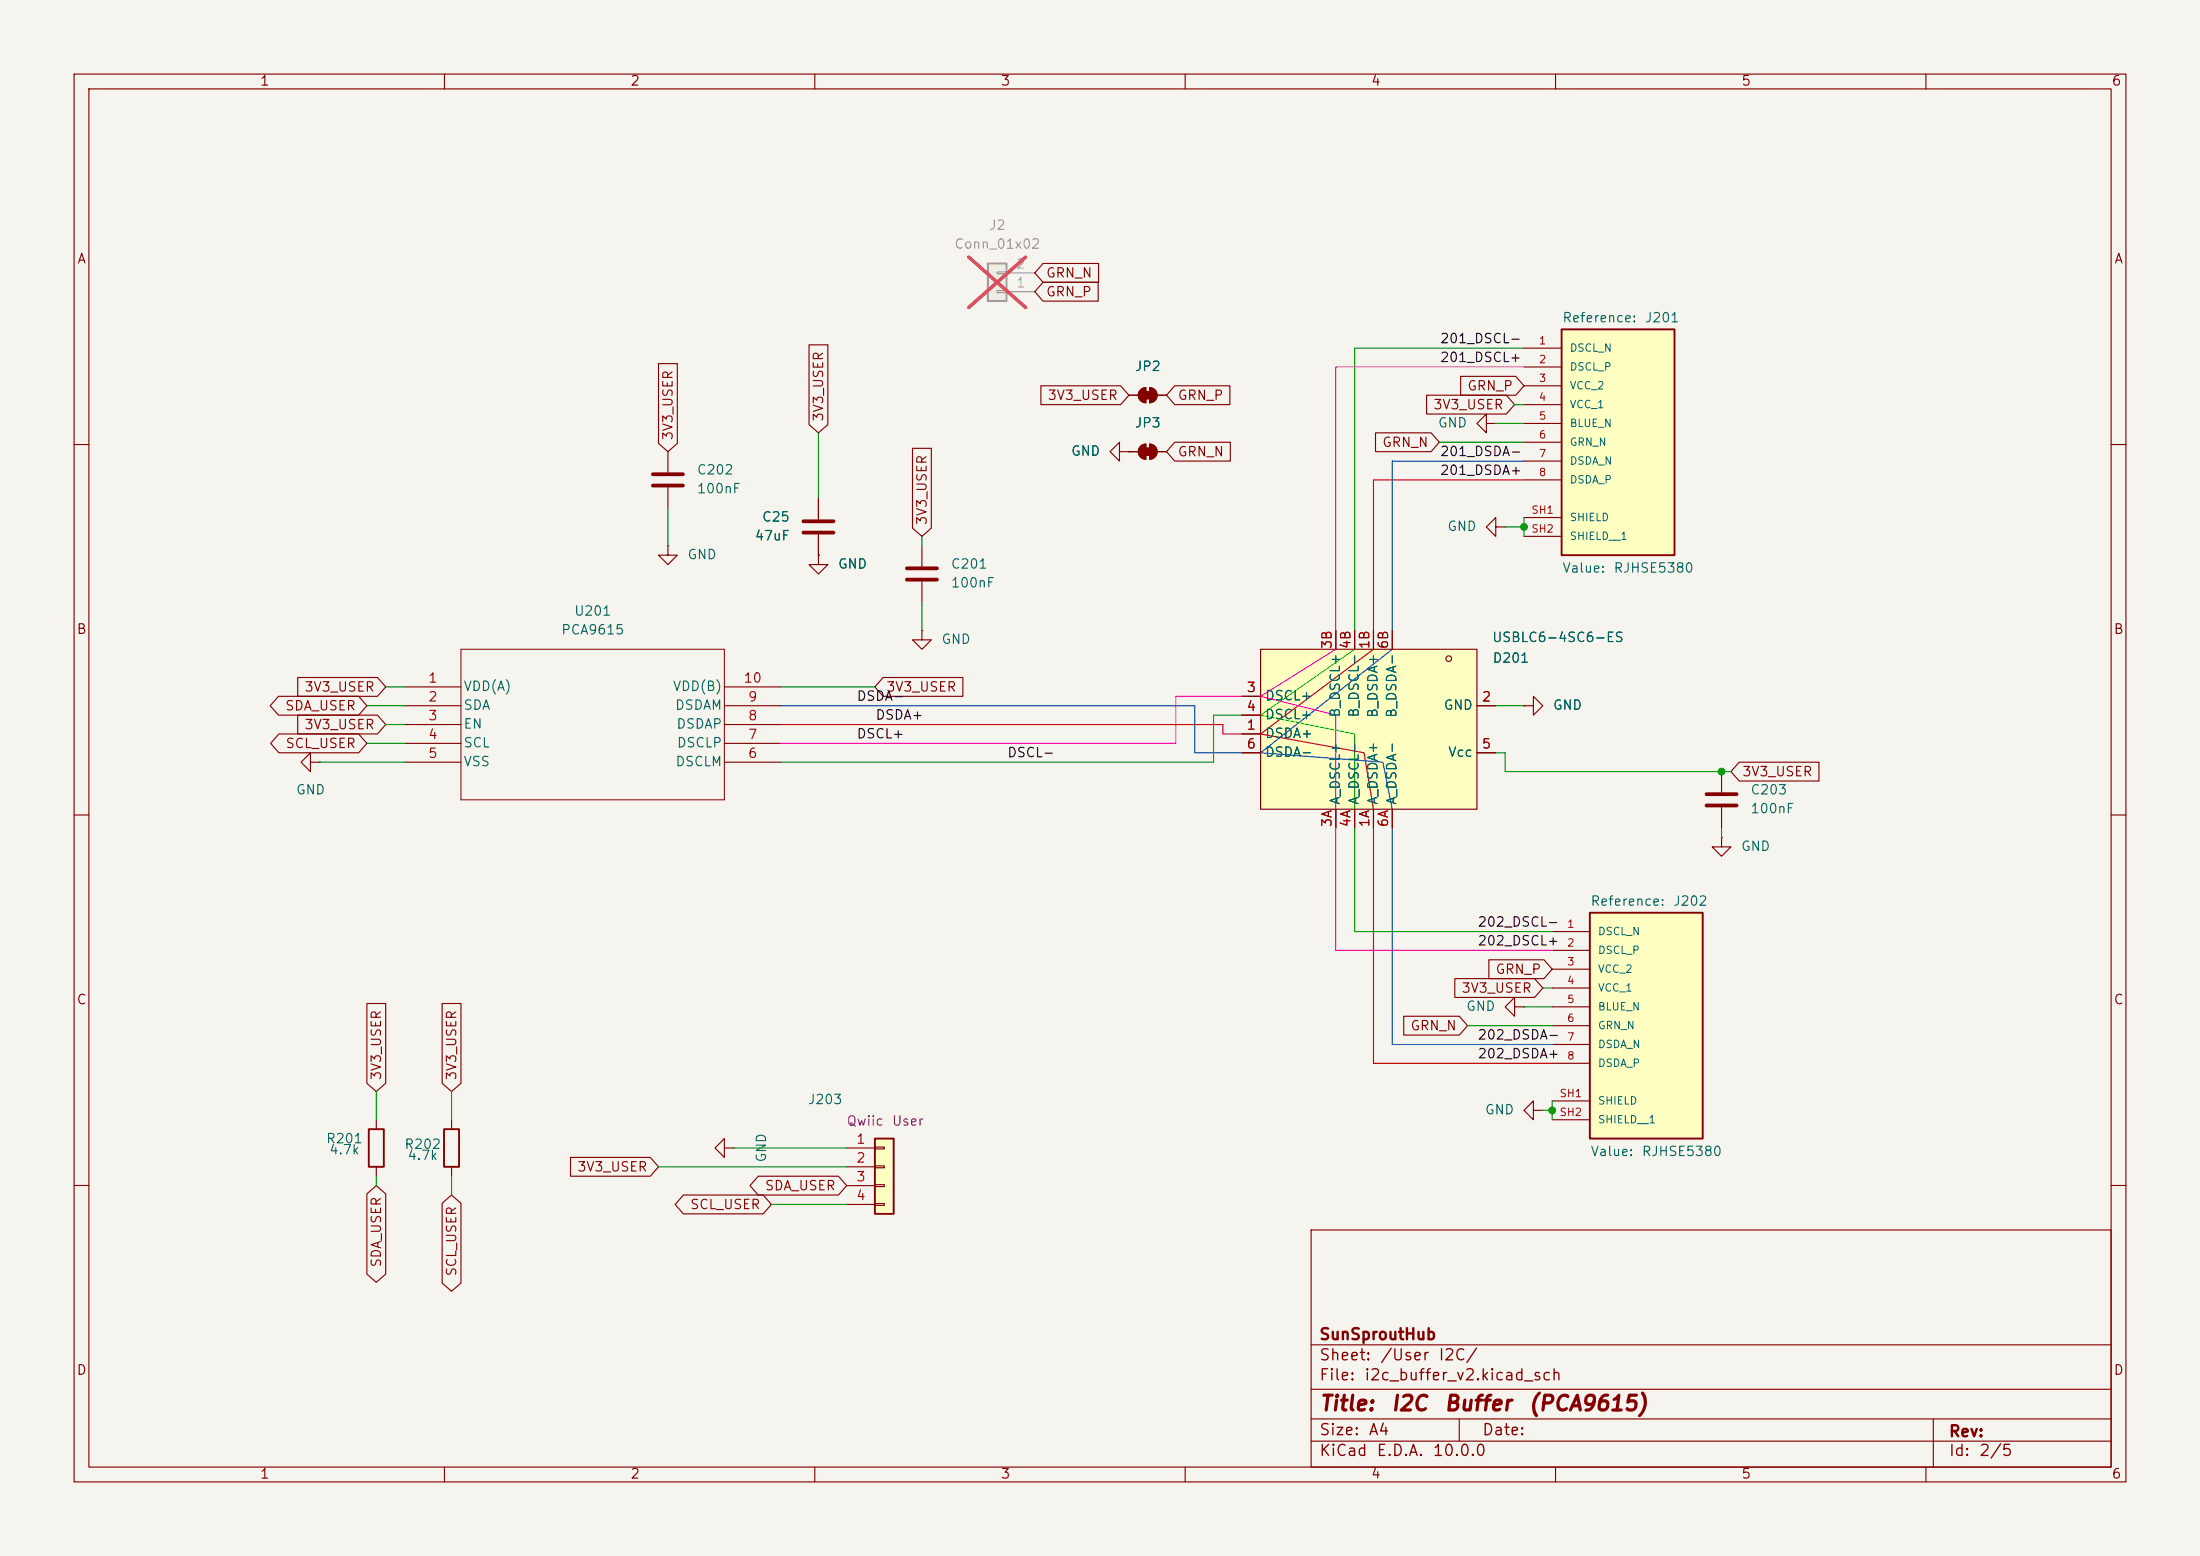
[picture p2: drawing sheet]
<svg xmlns="http://www.w3.org/2000/svg" width="297mm" height="210mm" viewBox="0 0 297 210" stroke-linecap="round" stroke-linejoin="round" font-family="sans-serif">
<path d="M0 0h297v210h-297z" fill="#f5f4ef" stroke="#f5f4ef" stroke-width=".14"/>
<g fill="none" stroke="#840000" stroke-width=".15">
<path d="M10 10h277v190h-277zM12 12h273v186h-273zM60 10v2M110 10v2M160 10v2M210 10v2M260 10v2M10 60h2M110.5 74.9v1.3h1.3l-1.3 1.3-1.3-1.3h1.3M110.5 74.9h.1M124.5 73.7v2.8M124.5 78.5v2.8"/>
<path d="M201.9 71.1v-1.2l-1.2 1.2 1.2 1.3v-1.3h1.3M203.2 71.1h.1M285 60h2M124.5 85.1v1.3h1.2l-1.2 1.2-1.3-1.2h1.3M124.5 85.1h.1M10 110h2M285 110h2M10 160h2M177 166h108v32h-108zM285 160h2M60 198v2M110 198v2"/>
<path d="M160 198v2M177 194.5h108M177 191.5h108M177 187.5h108M177 181.5h108M197 191.5v3M210 198v2M260 198v2M261 191.5v6.5"/>
</g>
<path d="M122.4 76.7h4.1M122.4 78.2h4.1" fill="none" stroke="#840000" stroke-width=".51"/>
<path d="M133.3 35.6h2.6v5h-2.6z" fill="#ebeae8"/>
<path d="M133.3 35.6h2.6v5h-2.6z" fill="none" stroke="#9c9b98" stroke-width=".25"/>
<path d="M134.6 39.2h1.3v.3h-1.3zM134.6 36.7h1.3v.3h-1.3zM135.9 39.4h3.8M135.9 36.8h3.8" fill="none" stroke="#9c9b98" stroke-width=".15"/>
<path d="M130.8 34.7l7.7 6.8M138.5 34.7l-7.7 6.8" fill="none" stroke="#e12e31" stroke-width=".46"/>
<path d="M62.2 87.6h35.6v20.4h-35.6z" fill="none" stroke="#840000" stroke-width=".14"/>
<g fill="none" stroke="#840000" stroke-width=".15">
<path d="M90.2 73.7v1.2h1.2l-1.2 1.3-1.3-1.3h1.3M90.2 73.7h.1M90.2 61v2.8M90.2 65.8v2.8M110.5 67.3v2.8M110.5 72.1v2.8M54.6 92.7h7.6M54.6 95.3h7.6M54.6 97.8h7.6M97.8 92.7h7.6M97.8 95.3h7.6M97.8 97.8h7.6"/>
<path d="M205.7 95.3h1.3v-1.3l1.3 1.3-1.3 1.2v-1.2M205.7 95.3h.1M54.6 100.3h7.6M54.6 102.9h7.6M97.8 100.3h7.6M97.8 102.9h7.6"/>
</g>
<path d="M88.1 64h4.1M88.1 65.5h4.1M108.5 70.4h4M108.5 71.9h4" fill="none" stroke="#840000" stroke-width=".51"/>
<path d="M170.2 87.6h29.2v21.6h-29.2z" fill="#ffffc2"/>
<g fill="none" stroke="#840000" stroke-width=".15">
<path d="M167.6 99.1h2.6M167.6 94h2.6M167.6 96.5h2.6M170.2 87.6h29.2v21.6h-29.2zM180.3 85.1v2.5M182.9 85.1v2.5M185.4 85.1v2.5M188 85.1v2.5M199.4 95.3h2.5M167.6 101.6h2.6M180.3 109.2v2.6M182.9 109.2v2.6"/>
<path d="M185.4 109.2v2.6M188 109.2v2.6M199.4 101.6h2.5"/>
<circle cx="195.6" cy="88.9" r=".38"/>
</g>
<path d="M180.3 87.6l-10.1 6.4 10.1 2.5v12.7" fill="none" stroke="#ff00e4" stroke-width=".15"/>
<path d="M185.4 87.6l-15.2 11.5 13.9 2.5 1.3 7.6" fill="none" stroke="#ff0013" stroke-width=".15"/>
<path d="M188 87.6l-17.8 14 16.5 1.3 1.3 6.3" fill="none" stroke="#2100ff" stroke-width=".15"/>
<path d="M182.9 87.6l-12.7 8.9 12.7 2.6v10.1" fill="none" stroke="#0aff13" stroke-width=".15"/>
<path d="M210.8 44.5h15.3v30.4h-15.3z" fill="#ffffc2"/>
<path d="M210.8 44.5h15.3v30.4h-15.3z" fill="none" stroke="#840000" stroke-width=".25"/>
<g fill="none" stroke="#840000" stroke-width=".15">
<path d="M152.4 53.3h1.3M154 52.6l.3-.2 .4-.1v2.1a1.02 1.02 0 0 1-.9-.7 1.02 1.02 0 0 1 .2-1.1zM155.2 59.9a1.02 1.02 0 0 1 1 1.1 1.02 1.02 0 0 1-1 1zM155.2 52.3a1.02 1.02 0 0 1 1 1 1.02 1.02 0 0 1-1 1.1zM156.2 53.3h1.3M200.7 57.2v-1.3l-1.3 1.3 1.3 1.2v-1.2h1.2M201.9 57.2h.1M205.7 47h5.1M205.7 49.5h5.1M205.7 52.1h5.1M205.7 54.6h5.1M205.7 57.2h5.1"/>
<path d="M205.7 59.7h5.1M151.1 61v-1.3l-1.2 1.3 1.2 1.2v-1.2h1.3M152.4 61h.1M152.4 61h1.3M154 60.2l.3-.2 .4-.1v2.1a1.02 1.02 0 0 1-.9-.7 1.02 1.02 0 0 1 .2-1.1zM156.2 61h1.3M205.7 62.2h5.1M205.7 64.8h5.1M205.7 69.9h5.1M205.7 72.4h5.1"/>
</g>
<g fill="#840000" stroke="#840000" stroke-width=".15">
<path d="M154.4 60.5h1v1h-1z"/>
<path d="M154 60.2l.3-.2 .4-.1v2.1a1.02 1.02 0 0 1-.9-.7 1.02 1.02 0 0 1 .2-1.1z"/>
<path d="M155.2 59.9a1.02 1.02 0 0 1 1 1.1 1.02 1.02 0 0 1-1 1z"/>
<path d="M154.4 52.8h1v1h-1z"/>
<path d="M154 52.6l.3-.2 .4-.1v2.1a1.02 1.02 0 0 1-.9-.7 1.02 1.02 0 0 1 .2-1.1z"/>
<path d="M155.2 52.3a1.02 1.02 0 0 1 1 1 1.02 1.02 0 0 1-1 1.1z"/>
</g>
<path d="M118.1 153.7h2.5v10.1h-2.5z" fill="#ffffc2"/>
<path d="M49.8 152.4h2v5.1h-2zM59.9 152.4h2.1v5.1h-2.1zM118.1 153.7h2.5v10.1h-2.5z" fill="none" stroke="#840000" stroke-width=".25"/>
<g fill="none" stroke="#840000" stroke-width=".15">
<path d="M41.9 102.9v-1.3l-1.3 1.3 1.3 1.2v-1.2h1.3M43.2 102.9h.1M232.4 104.1v2.8M232.4 109v2.8M50.8 151.1v1.3M50.8 157.5v1.3M61 151.1v1.3M61 157.5v1.3M97.8 154.9v-1.2l-1.3 1.2 1.3 1.3v-1.3h1.3M99.1 154.9h.1M114.3 154.9h3.8M114.3 157.5h3.8"/>
<path d="M118.1 154.8h1.3v.3h-1.3zM118.1 157.4h1.3v.2h-1.3zM118.1 159.9h1.3v.2h-1.3zM207 149.9v-1.3l-1.3 1.3 1.3 1.2v-1.2h1.3M208.3 149.9h.1M114.3 160h3.8M114.3 162.6h3.8M118.1 162.4h1.3v.3h-1.3z"/>
</g>
<path d="M230.4 107.2h4M230.4 108.7h4" fill="none" stroke="#840000" stroke-width=".51"/>
<path d="M214.6 123.2h15.3v30.5h-15.3z" fill="#ffffc2"/>
<path d="M214.6 123.2h15.3v30.5h-15.3z" fill="none" stroke="#840000" stroke-width=".25"/>
<g fill="none" stroke="#840000" stroke-width=".15">
<path d="M140.8 38.1h7.5v2.5h-7.5l-1.1-1.2zM140.8 35.6h7.5v2.5h-7.5l-1.1-1.3zM88.9 49.1h2.5v10.7l-1.2 1.2-1.3-1.2zM109.2 46.5h2.6v10.8l-1.3 1.1-1.3-1.1zM140.5 52.1h10.8l1.1 1.2-1.1 1.3h-10.8zM152.4 53.3h1.3M156.2 53.3h1.3M158.6 59.7h7.5v2.5h-7.5l-1.1-1.2zM158.6 52.1h7.4v2.5h-7.4l-1.1-1.3zM185.7 58.4h7.5l1.1 1.3-1.1 1.3h-7.5zM192.6 53.3h10.8l1.1 1.3-1.1 1.3h-10.8zM197.2 50.8h7.4l1.1 1.3-1.1 1.2h-7.4z"/>
<path d="M110.5 74.9h.1M110.5 67.3v2.8M110.5 72.1v2.8M123.2 60.5h2.5v10.8l-1.2 1.1-1.3-1.1zM152.4 61h.1M152.4 61h1.3M156.2 61h1.3M37.6 94h10.8l1.1 1.3-1.1 1.2h-10.8l-1.1-1.2zM37.7 99.1h10.7l1.1 1.2-1.1 1.3h-10.7l-1.2-1.3zM40.2 91.4h10.8l1.1 1.3-1.1 1.3h-10.8zM40.2 96.5h10.8l1.1 1.3-1.1 1.3h-10.8zM119.2 91.4h10.8v2.6h-10.8l-1.1-1.3z"/>
<path d="M167.6 99.1h2.6M167.6 94h2.6M167.6 96.5h2.6M180.3 85.1v2.5M182.9 85.1v2.5M185.4 85.1v2.5M188 85.1v2.5M199.4 95.3h2.5M205.7 95.3h.1M167.6 101.6h2.6M180.3 109.2v2.6M182.9 109.2v2.6"/>
<path d="M185.4 109.2v2.6M188 109.2v2.6M199.4 101.6h2.5M232.4 113v1.3h1.3l-1.3 1.3-1.3-1.3h1.3M232.4 113h.1M234.8 102.9h10.8v2.5h-10.8l-1.1-1.3zM49.5 135.4h2.6v10.8l-1.3 1.1-1.3-1.1zM59.7 135.4h2.5v10.8l-1.2 1.1-1.3-1.1zM189.5 137.2h7.5l1.1 1.2-1.1 1.3h-7.5zM196.4 132.1h10.8l1.1 1.3-1.1 1.2h-10.8zM201 129.5h7.4l1.1 1.3-1.1 1.3h-7.4zM204.5 135.9v-1.3l-1.3 1.3 1.3 1.3v-1.3h1.2"/>
<path d="M205.7 135.9h.1M209.5 125.7h5.1M209.5 128.3h5.1M209.5 130.8h5.1M209.5 133.4h5.1M209.5 135.9h5.1M209.5 138.4h5.1M77 156.2h10.8l1.1 1.3-1.1 1.3h-10.8zM102.4 158.7h10.8l1.1 1.3-1.1 1.3h-10.8l-1.2-1.3zM209.5 141h5.1M209.5 143.5h5.1M209.5 148.6h5.1"/>
<path d="M209.5 151.1h5.1M49.5 161.1l1.3-1.1 1.3 1.1v10.9l-1.3 1.1-1.3-1.1zM59.7 162.4l1.3-1.1 1.2 1.1v10.8l-1.2 1.1-1.3-1.1zM92.3 161.3h10.7l1.1 1.3-1.1 1.2h-10.7l-1.2-1.2z"/>
</g>
<g fill="none" stroke="#009600" stroke-width=".15">
<path d="M110.5 58.4v8.9M194.3 59.7h11.4M201.9 57.2h3.8M204.5 54.6h1.2M205.7 47h-22.8v38.1M90.2 68.6v5.1M124.5 72.4v1.3M203.2 71.1h2.5M205.7 69.9v2.5M49.5 95.3h5.1M52.1 97.8h2.5M52.1 92.7h2.5"/>
<path d="M105.4 92.7h12.7M124.5 81.3v3.8M167.6 96.5h-3.8v6.4h-58.4M201.9 95.3h3.8M43.2 102.9h11.4M49.5 100.3h5.1M182.9 111.8v13.9h26.6M201.9 101.6h1.3v2.5h30.5M232.4 111.8v1.2M198.1 138.4h11.4M205.7 135.9h3.8M208.3 133.4h1.2"/>
<path d="M50.8 147.3v3.8M50.8 158.8v1.2M61 147.3v3.8M61 158.8v2.5M88.9 157.5h25.4M99.1 154.9h15.2M208.3 149.9h1.2M209.5 148.6v2.5M104.1 162.6h10.2"/>
</g>
<path d="M205.7 62.2h-17.7v22.9M105.4 95.3h55.9v6.3h6.3M188 111.8v29.2h21.5" fill="none" stroke="#0030ff" stroke-width=".15"/>
<path d="M205.7 64.8h-20.3v20.3M185.4 111.8v31.7h24.1" fill="none" stroke="#ff0900" stroke-width=".15"/>
<path d="M205.7 49.5h-25.4v35.6M167.6 94h-8.9v6.3h-53.3M180.3 111.8v16.5h29.2" fill="none" stroke="#fd05ff" stroke-width=".15"/>
<path d="M105.4 97.8h59.7v1.3h2.5" fill="none" stroke="#ff0032" stroke-width=".15"/>
<g fill="#009600" stroke="#009600" stroke-width=".14">
<circle cx="232.4" cy="104.1" r=".46"/>
<circle cx="209.5" cy="149.9" r=".46"/>
<circle cx="205.7" cy="71.1" r=".46"/>
</g>
<g font-size="2" fill="#840000">
<text x="178" y="190.9">Title:</text>
<text x="187.7" y="190.9">I2C</text>
<text x="194.8" y="190.9">Buffer</text>
<text x="206.2" y="190.9">(PCA9615)</text>
</g>
<g font-size="1.5" fill="#840000">
<text x="178" y="184">Sheet:</text>
<text x="178" y="181.2">SunSproutHub</text>
<text x="186.2" y="184">/User</text>
<text x="194.1" y="184">I2C/</text>
<text x="178" y="186.7">File:</text>
<text x="184.1" y="186.7">i2c_buffer_v2.kicad_sch</text>
<text x="178" y="196.9">KiCad</text>
<text x="178" y="194.1">Size:</text>
<text x="184.7" y="194.1">A4</text>
<text x="185.7" y="196.9">E.D.A.</text>
<text x="193.3" y="196.9">10.0.0</text>
<text x="200" y="194.1">Date:</text>
<text x="263" y="194.3">Rev:</text>
<text x="263" y="196.9">Id:</text>
<text x="267.1" y="196.9">2/5</text>
</g>
<g font-size="1.3" fill="#840000">
<text x="35" y="11.9">1</text>
<text x="85" y="11.9">2</text>
<text x="135" y="11.9">3</text>
<text x="185" y="11.9">4</text>
<text x="235" y="11.9">5</text>
<text x="285" y="11.9">6</text>
<text x="10.3" y="35.9">A</text>
<text x="285.3" y="35.9">A</text>
<text x="141.1" y="40.3">GRN_P</text>
<text x="141.1" y="37.8">GRN_N</text>
<text x="198" y="53">GRN_P</text>
<text x="91.1" y="59.5" transform="rotate(-90 91.1 59.5)">3V3_USER</text>
<text x="111.4" y="57" transform="rotate(-90 111.4 57)">3V3_USER</text>
<text x="141.3" y="54.3">3V3_USER</text>
<text x="158.9" y="54.3">GRN_P</text>
<text x="193.4" y="55.6">3V3_USER</text>
<text x="158.9" y="61.9">GRN_N</text>
<text x="186.5" y="60.6">GRN_N</text>
<text x="125.4" y="71" transform="rotate(-90 125.4 71)">3V3_USER</text>
<text x="10.3" y="85.9">B</text>
<text x="285.3" y="85.9">B</text>
<text x="41" y="93.7">3V3_USER</text>
<text x="119.5" y="93.7">3V3_USER</text>
<text x="38.4" y="96.2">SDA_USER</text>
<text x="38.5" y="101.3">SCL_USER</text>
<text x="41" y="98.7">3V3_USER</text>
<text x="235.1" y="105.1">3V3_USER</text>
<text x="201.8" y="131.8">GRN_P</text>
<text x="10.3" y="135.9">C</text>
<text x="197.2" y="134.3">3V3_USER</text>
<text x="285.3" y="135.9">C</text>
<text x="190.3" y="139.4">GRN_N</text>
<text x="51.8" y="145.9" transform="rotate(-90 51.8 145.9)">3V3_USER</text>
<text x="61.9" y="145.9" transform="rotate(-90 61.9 145.9)">3V3_USER</text>
<text x="77.8" y="158.4">3V3_USER</text>
<text x="103.2" y="161">SDA_USER</text>
<text x="93.1" y="163.5">SCL_USER</text>
<text x="51.8" y="171.1" transform="rotate(-90 51.8 171.1)">SDA_USER</text>
<text x="61.9" y="172.4" transform="rotate(-90 61.9 172.4)">SCL_USER</text>
<text x="10.3" y="185.9">D</text>
<text x="285.3" y="185.9">D</text>
<text x="35" y="199.9">1</text>
<text x="85" y="199.9">2</text>
<text x="135" y="199.9">3</text>
<text x="185" y="199.9">4</text>
<text x="235" y="199.9">5</text>
<text x="285" y="199.9">6</text>
</g>
<g font-size="1.3" fill="#939391">
<text x="128.7" y="33.9">Conn_01x02</text>
<text x="133.4" y="31.3">J2</text>
</g>
<g font-size="1.3" fill="#a5a4a2">
<text x="137.1" y="39.1">1</text>
<text x="137.1" y="36.6">2</text>
</g>
<g font-size="1.3" fill="#0f0f0f">
<text x="194.3" y="46.6">201_DSCL-</text>
<text x="194.3" y="49.2">201_DSCL+</text>
<text x="194.3" y="61.9">201_DSDA-</text>
<text x="194.3" y="64.4">201_DSDA+</text>
<text x="115.6" y="94.9">DSDA-</text>
<text x="115.6" y="100">DSCL+</text>
<text x="118.1" y="97.4">DSDA+</text>
<text x="135.9" y="102.5">DSCL-</text>
<text x="199.4" y="125.4">202_DSCL-</text>
<text x="199.4" y="127.9">202_DSCL+</text>
<text x="199.4" y="140.6">202_DSDA-</text>
<text x="199.4" y="143.2">202_DSDA+</text>
</g>
<g font-size="1.3" fill="#006464">
<text x="210.8" y="43.8">Reference:</text>
<text x="222" y="43.8">J201</text>
<text x="153.1" y="50.4">JP2</text>
<text x="153.1" y="58">JP3</text>
<text x="194" y="58">GND</text>
<text x="94" y="64.4">C202</text>
<text x="144.5" y="61.8">GND</text>
<text x="94" y="66.9">100nF</text>
<text x="102.8" y="70.7">C25</text>
<text x="195.3" y="72">GND</text>
<text x="92.7" y="75.8">GND</text>
<text x="101.8" y="73.3">47uF</text>
<text x="113" y="77.1">GND</text>
<text x="128.3" y="77.1">C201</text>
<text x="210.8" y="77.6">Value:</text>
<text x="217.7" y="77.6">RJHSE5380</text>
<text x="77.4" y="83.4">U201</text>
<text x="128.3" y="79.6">100nF</text>
<text x="75.7" y="86">PCA9615</text>
<text x="127" y="87.2">GND</text>
<text x="201.4" y="87">USBLC6-4SC6-ES</text>
<text x="201.4" y="89.8">D201</text>
<text x="62.5" y="93.6">VDD(A)</text>
<text x="90.7" y="93.6">VDD(B)</text>
<text x="170.7" y="94.8">DSCL+</text>
<text x="62.5" y="96.1">SDA</text>
<text x="62.5" y="98.7">EN</text>
<text x="62.5" y="101.2">SCL</text>
<text x="91" y="96.1">DSDAM</text>
<text x="91.2" y="98.7">DSDAP</text>
<text x="91.3" y="101.2">DSCLP</text>
<text x="170.7" y="99.9">DSDA+</text>
<text x="170.7" y="97.4">DSCL+</text>
<text x="181.2" y="96.9" transform="rotate(-90 181.2 96.9)">B_DSCL+</text>
<text x="183.7" y="96.9" transform="rotate(-90 183.7 96.9)">B_DSCL-</text>
<text x="186.3" y="97" transform="rotate(-90 186.3 97)">B_DSDA+</text>
<text x="188.8" y="97" transform="rotate(-90 188.8 97)">B_DSDA-</text>
<text x="194.8" y="96.1">GND</text>
<text x="209.6" y="96.1">GND</text>
<text x="39.9" y="107.5">GND</text>
<text x="62.5" y="103.7">VSS</text>
<text x="91.1" y="103.7">DSCLM</text>
<text x="170.7" y="102.5">DSDA-</text>
<text x="195.4" y="102.5">Vcc</text>
<text x="236.2" y="107.5">C203</text>
<text x="181.2" y="108.7" transform="rotate(-90 181.2 108.7)">A_DSCL+</text>
<text x="183.7" y="108.7" transform="rotate(-90 183.7 108.7)">A_DSCL-</text>
<text x="186.3" y="108.7" transform="rotate(-90 186.3 108.7)">A_DSDA+</text>
<text x="188.8" y="108.7" transform="rotate(-90 188.8 108.7)">A_DSDA-</text>
<text x="236.2" y="110.1">100nF</text>
<text x="235" y="115.2">GND</text>
<text x="214.6" y="122.6">Reference:</text>
<text x="225.8" y="122.6">J202</text>
<text x="197.8" y="136.8">GND</text>
<text x="109" y="149.3">J203</text>
<text x="43.9" y="154.6">R201</text>
<text x="54.5" y="155.4">R202</text>
<text x="200.4" y="150.7">GND</text>
<text x="44.4" y="156.1">4.7k</text>
<text x="54.9" y="156.9">4.7k</text>
<text x="103.7" y="157" transform="rotate(-90 103.7 157)">GND</text>
<text x="214.6" y="156.3">Value:</text>
<text x="221.6" y="156.3">RJHSE5380</text>
</g>
<g font-size="1.3" fill="#a90000">
<text x="180.1" y="87.7" transform="rotate(-90 180.1 87.7)">3B</text>
<text x="182.6" y="87.7" transform="rotate(-90 182.6 87.7)">4B</text>
<text x="185.2" y="87.7" transform="rotate(-90 185.2 87.7)">1B</text>
<text x="187.7" y="87.7" transform="rotate(-90 187.7 87.7)">6B</text>
<text x="57.7" y="92.5">1</text>
<text x="57.7" y="95">2</text>
<text x="100.3" y="92.5">10</text>
<text x="100.9" y="95">9</text>
<text x="168.2" y="93.7">3</text>
<text x="200" y="95">2</text>
<text x="57.7" y="97.5">3</text>
<text x="57.7" y="100.1">4</text>
<text x="100.9" y="100.1">7</text>
<text x="100.9" y="97.5">8</text>
<text x="168.2" y="98.8">1</text>
<text x="168.2" y="96.3">4</text>
<text x="168.2" y="101.3">6</text>
<text x="200" y="101.3">5</text>
<text x="57.7" y="102.6">5</text>
<text x="100.9" y="102.6">6</text>
<text x="180.1" y="111.7" transform="rotate(-90 180.1 111.7)">3A</text>
<text x="182.6" y="111.7" transform="rotate(-90 182.6 111.7)">4A</text>
<text x="185.2" y="111.7" transform="rotate(-90 185.2 111.7)">1A</text>
<text x="187.7" y="111.7" transform="rotate(-90 187.7 111.7)">6A</text>
<text x="115.5" y="154.7">1</text>
<text x="115.5" y="157.2">2</text>
<text x="115.5" y="159.8">3</text>
<text x="115.5" y="162.3">4</text>
</g>
<g font-size="1.3" fill="#840084">
<text x="114.2" y="152.2">Qwiic</text>
<text x="120.3" y="152.2">User</text>
</g>
<g font-size="1" fill="#a90000">
<text x="207.7" y="46.7">1</text>
<text x="207.7" y="49.3">2</text>
<text x="207.7" y="51.8">3</text>
<text x="207.7" y="54.4">4</text>
<text x="207.7" y="56.9">5</text>
<text x="207.7" y="59.4">6</text>
<text x="207.7" y="62">7</text>
<text x="207.7" y="64.5">8</text>
<text x="206.7" y="69.6">SH1</text>
<text x="206.7" y="72.1">SH2</text>
<text x="211.5" y="125.5">1</text>
<text x="211.5" y="128">2</text>
<text x="211.5" y="130.6">3</text>
<text x="211.5" y="133.1">4</text>
<text x="211.5" y="135.6">5</text>
<text x="211.5" y="138.2">6</text>
<text x="211.5" y="140.7">7</text>
<text x="211.5" y="143.3">8</text>
<text x="210.5" y="148.3">SH1</text>
<text x="210.5" y="150.9">SH2</text>
</g>
<g font-size="1" fill="#006464">
<text x="211.8" y="47.7">DSCL_N</text>
<text x="211.8" y="50.3">DSCL_P</text>
<text x="211.8" y="52.8">VCC_2</text>
<text x="211.8" y="55.3">VCC_1</text>
<text x="211.8" y="57.9">BLUE_N</text>
<text x="211.8" y="60.4">GRN_N</text>
<text x="211.8" y="63">DSDA_N</text>
<text x="211.8" y="65.5">DSDA_P</text>
<text x="211.8" y="70.6">SHIELD</text>
<text x="211.8" y="73.1">SHIELD__1</text>
<text x="215.6" y="126.5">DSCL_N</text>
<text x="215.6" y="129">DSCL_P</text>
<text x="215.6" y="131.5">VCC_2</text>
<text x="215.6" y="134.1">VCC_1</text>
<text x="215.6" y="136.6">BLUE_N</text>
<text x="215.6" y="139.2">GRN_N</text>
<text x="215.6" y="141.7">DSDA_N</text>
<text x="215.6" y="144.2">DSDA_P</text>
<text x="215.6" y="149.3">SHIELD</text>
<text x="215.6" y="151.9">SHIELD__1</text>
</g>
</svg>
